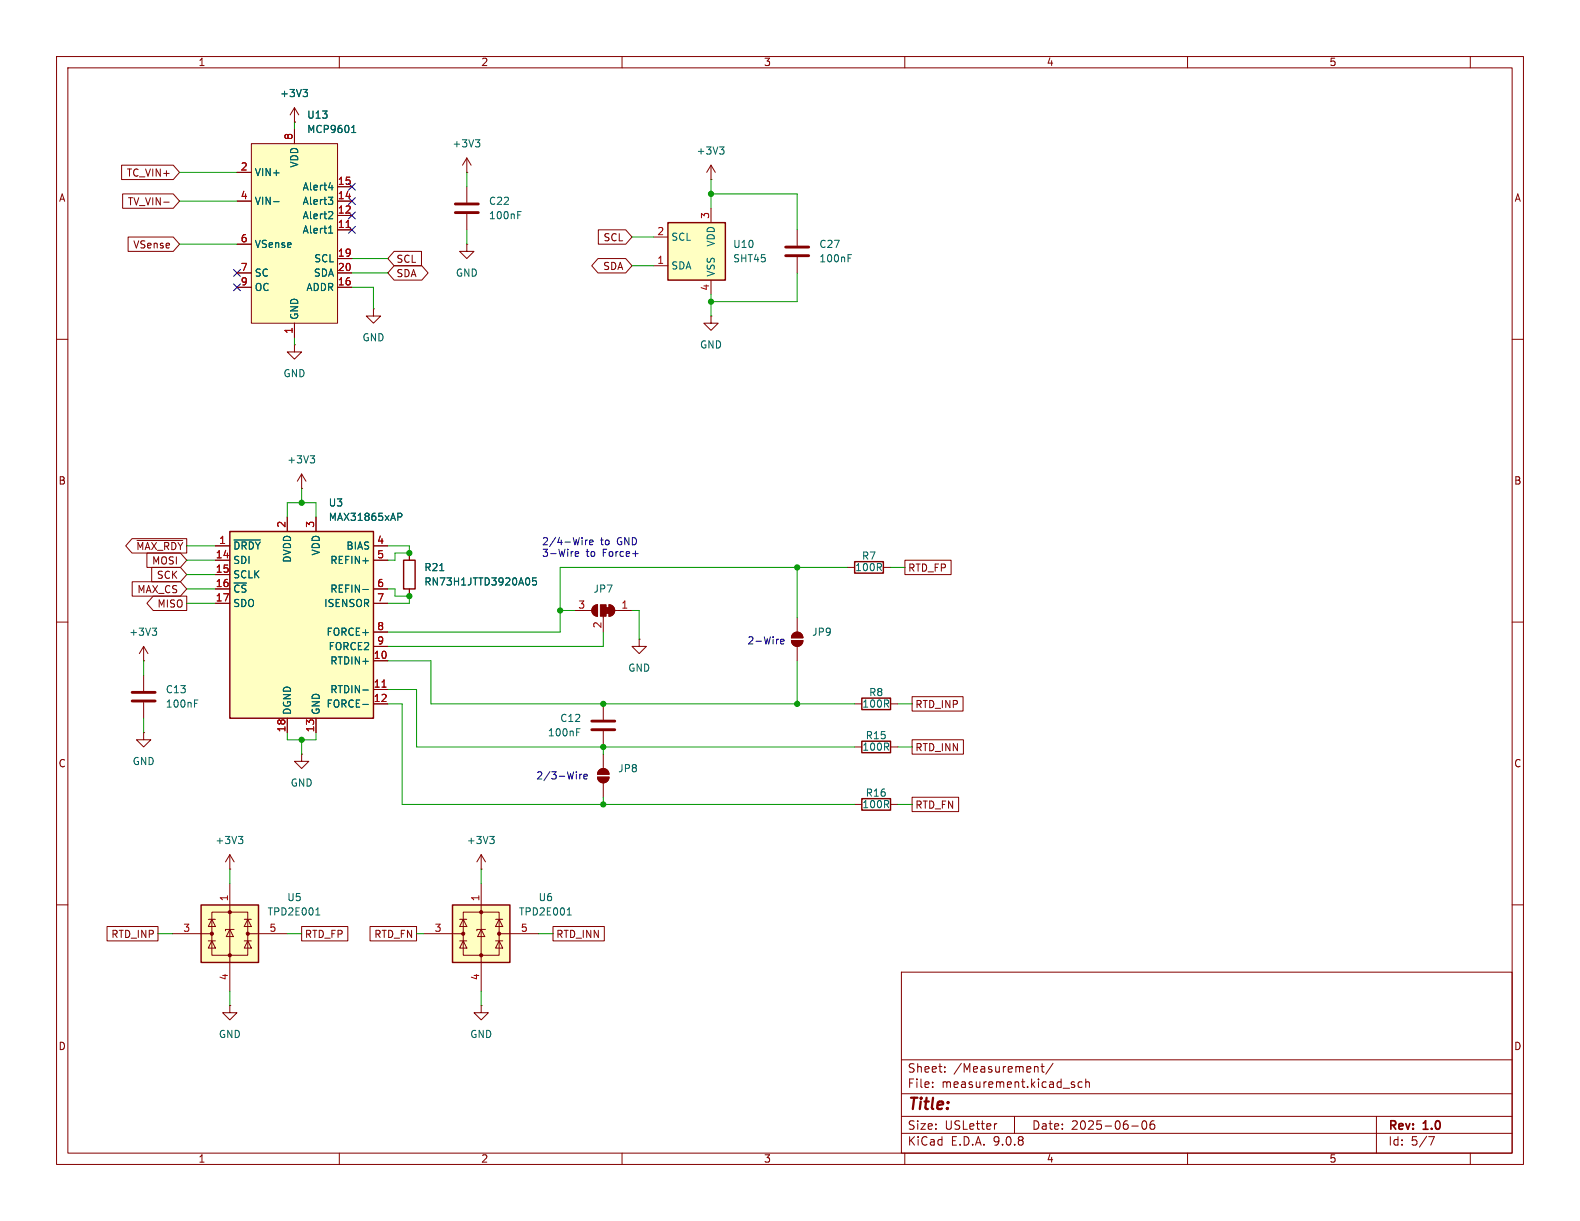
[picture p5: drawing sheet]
<svg xmlns="http://www.w3.org/2000/svg" width="279mm" height="216mm" viewBox="0 0 279 216" stroke-linecap="round" stroke-linejoin="round" font-family="sans-serif">
<g fill="none" stroke="#840000" stroke-width=".18">
<path d="M10 10h259.4v195.9h-259.4zM12 12h255.4v191.9h-255.4zM60 10v2M110 10v2M160 10v2M210 10v2M260 10v2M10 60h2M52.1 61v1.2h1.2l-1.2 1.3-1.3-1.3h1.3M52.1 61h.1M267.4 60h2M10 110h2"/>
<path d="M113 113v1.3h1.3l-1.3 1.3-1.2-1.3h1.2M113 113h.1M267.4 110h2M25.4 129.5v1.3h1.3l-1.3 1.3-1.3-1.3h1.3M25.4 129.5h.1M105.7 137.4h2a1.02 1.02 0 0 1-1 1 1.02 1.02 0 0 1-1-1zM106 136.2a1.02 1.02 0 0 1 1.1-.2 1.02 1.02 0 0 1 .6 .9h-2zM106.7 133.4v2.5M106.7 138.4v2.6M10 160h2M159.4 171.9h108v32h-108zM267.4 160h2"/>
<path d="M159.4 197.4h108M159.4 193.4h108M159.4 187.4h108M164.9 192.1v.2M164.9 191.4v.1M167.1 189.4v.2M167.1 188.7v.1M176.3 198.7l-.3 .1M179.4 197.4v3M183.1 188.6h.3l.2 .2v.8M184.1 188.6h.5M184.3 188.1v1.3l.3 .2"/>
<path d="M186.2 188l-1.3 1.9M189.6 191.8l.4 .1 .1 .2-.2 .2h-.3M189.6 191.3l.4 .1M191.4 191.4l-.5-.1-.3 .3v.4l.2 .2h.6M192 191.4l.2-.1 .4 .1v.9M192 190.8v1.5M200.1 199.1h1.2M202.1 198.3l.2-.1a.81 .81 0 0 1 .6 .6 .81 .81 0 0 1-.3 .8l-.2 .1a.81 .81 0 0 1-.3-1.4zM204.1 198.2a.59 .59 0 0 0-.7 .6v.6l.1 .2 .4 .1 .2-.2 .1-.5-.1-.2h-.5l-.2 .2M243.4 197.4v6.5M60 203.9v2M110 203.9v2"/>
<path d="M159.4 200.4h108M160 203.9v2M210 203.9v2M252.6 201h1l-.6 1.5M260 203.9v2"/>
</g>
<g fill="#840000" stroke="#840000" stroke-width=".18">
<path d="M105.7 137.4h2a1.02 1.02 0 0 1-1 1 1.02 1.02 0 0 1-1-1z"/>
<path d="M106 136.2a1.02 1.02 0 0 1 1.1-.2 1.02 1.02 0 0 1 .6 .9h-2z"/>
</g>
<path d="M35.6 160h10.1v10.2h-10.1z" fill="#ffffc2"/>
<path d="M151.1 99.3h5.1v2h-5.1zM152.4 123.4h5.1v2.1h-5.1zM152.4 131.1h5.1v2h-5.1zM152.4 141.2h5.1v2.1h-5.1zM35.6 160h10.1v10.2h-10.1z" fill="none" stroke="#840000" stroke-width=".25"/>
<g fill="none" stroke="#840000" stroke-width=".18">
<path d="M82.5 43.2v1.3h1.3l-1.3 1.2-1.2-1.2h1.2M82.5 43.2h.1M101.6 108h3M104.9 107.2l.8-.3v2.1a1.02 1.02 0 0 1-1-.7 1.02 1.02 0 0 1 .2-1.1zM106.7 109v2.8M107.7 106.9a1.02 1.02 0 0 1 1 1.1 1.02 1.02 0 0 1-1 1zM108.7 108h3.1M140 113.3h2a1.02 1.02 0 0 1-1 1 1.02 1.02 0 0 1-1-1zM140.2 112.1a1.02 1.02 0 0 1 1.2-.3 1.02 1.02 0 0 1 .6 1h-2zM141 109.2v2.6M141 114.3v2.5M149.9 100.3h1.2"/>
<path d="M156.2 100.3h1.3M53.3 133.4v1.2h1.3l-1.3 1.3-1.2-1.3h1.2M53.3 133.4h.1M151.1 124.5h1.3M151.1 132.1h1.3M157.5 124.5h1.2M157.5 132.1h1.2M40.6 156.2v19.1M151.1 142.2h1.3M157.5 142.2h1.2M30.5 165.1h7M36.8 162.6h1.3"/>
<path d="M36.8 166.4h1.3M37.5 161.3h6.3v7.6h-6.3zM37.5 162.6l.6 1.2h-1.3zM37.5 166.4l.6 1.2h-1.3zM40.6 164.3l.7 1.3h-1.3zM40.6 177.8v1.3h1.3l-1.3 1.2-1.2-1.2h1.2M40.6 177.8h.1M41.4 164.3h-1.5v.3M43.2 162.6h1.2M43.2 166.4h1.2M43.8 162.6l.6 1.2h-1.2zM43.8 166.4l.6 1.2h-1.2z"/>
<path d="M43.8 165.1h7M85.1 177.8v1.3h1.3l-1.3 1.2-1.3-1.2h1.3M85.1 177.8h.1"/>
</g>
<g fill="#840000" stroke="#840000" stroke-width=".18">
<path d="M107.2 107.4h.5v1.1h-.5z"/>
<path d="M107.7 106.9a1.02 1.02 0 0 1 1 1.1 1.02 1.02 0 0 1-1 1z"/>
<path d="M106.2 106.9h1v2.1h-1z"/>
<path d="M104.9 107.2l.8-.3v2.1a1.02 1.02 0 0 1-1-.7 1.02 1.02 0 0 1 .2-1.1z"/>
<path d="M140 113.3h2a1.02 1.02 0 0 1-1 1 1.02 1.02 0 0 1-1-1z"/>
<path d="M140.2 112.1a1.02 1.02 0 0 1 1.2-.3 1.02 1.02 0 0 1 .6 1h-2z"/>
<circle cx="37.5" cy="165.1" r=".28"/>
<circle cx="40.6" cy="161.3" r=".28"/>
<circle cx="40.6" cy="168.9" r=".28"/>
<circle cx="43.8" cy="165.1" r=".28"/>
</g>
<path d="M55.8 161.8h.8M56.1 160.7l.1-.2v1.3" fill="none" stroke="#006464" stroke-width=".18"/>
<path d="M44.4 25.4h15.3v31.8h-15.3z" fill="#ffffc2"/>
<g fill="none" stroke="#840000" stroke-width=".18">
<path d="M52.1 19.1v2.5M52.1 19.1l-.8 1.2M52.1 19.1l.7 1.2M41.9 30.5h2.5M41.9 35.6h2.5M44.4 25.4h15.3v31.8h-15.3zM52.1 21.6h.1M52.1 22.9v2.5M59.7 35.6h2.5M59.7 33h2.5M59.7 38.1h2.5M82.5 30.5h.1"/>
<path d="M82.5 27.9v2.6M82.5 33v2.8M82.5 37.8v2.8M82.5 27.9l-.7 1.3M82.5 27.9l.8 1.3M41.9 43.2h2.5M41.9 48.3h2.5M41.9 50.8h2.5M52.1 57.2v2.5M59.7 48.3h2.5M59.7 50.8h2.5M59.7 40.6h2.5"/>
<path d="M59.7 45.7h2.5"/>
</g>
<g fill="none" stroke="#006464" stroke-width=".18">
<path d="M53.6 15.8h.8l-.5 .5M54.1 16.3l.3 .2v.3l-.3 .3M48.4 35.7h1M58.1 34.9h.7l-.4 .5 .4 .1v.4l-.2 .2h-.4M58.1 33.2h.8M58.3 37.4l.4 .1 .1 .3-.7 .9h.7M58.7 32.8v.8M62.2 23.4h.7M62.3 22.5l.2-.3v1.2M84.1 24.7h.7l-.4 .5M84.6 25.2l.2 .2v.3l-.2 .3M91.6 37.4h.6"/>
<path d="M91.6 38h.4M58.1 41.2h.7M58.2 40.3l.3-.4v1.3"/>
</g>
<path d="M61.2 40.2h.7" fill="none" stroke="#a90000" stroke-width=".18"/>
<path d="M80.5 36.1h4.1M80.5 37.6h4.1" fill="none" stroke="#840000" stroke-width=".51"/>
<path d="M80 160h10.2v10.2h-10.2z" fill="#ffffc2"/>
<path d="M71.4 99.1h2v5h-2zM80 160h10.2v10.2h-10.2z" fill="none" stroke="#840000" stroke-width=".25"/>
<g fill="none" stroke="#840000" stroke-width=".18">
<path d="M66 54.6v1.3h1.3l-1.3 1.3-1.2-1.3h1.2M66 54.6h.1M53.3 86.4h.1M53.3 83.8l-.7 1.3M53.3 83.8l.8 1.3M53.3 83.8v2.6M72.4 97.8v1.3M72.4 104.1v1.3M106.7 124.5v2.8M106.7 129.3v2.8M40.6 153.7h.1M40.6 151.1l-.7 1.3"/>
<path d="M40.6 151.1l.8 1.3M40.6 151.1v2.6M85.1 153.7h.1M85.1 151.1v2.6M85.1 156.2v19.1M85.1 151.1l-.8 1.3M85.1 151.1l.8 1.3M74.9 165.1h7M81.3 162.6h1.2M81.3 166.4h1.2M81.9 161.3h6.4v7.6h-6.4zM81.9 162.6l.6 1.2h-1.2z"/>
<path d="M81.9 166.4l.6 1.2h-1.2zM85.1 164.3l.6 1.3h-1.2zM85.9 164.3h-1.6v.3M87.6 162.6h1.3M87.6 166.4h1.3M88.3 162.6l.6 1.2h-1.3zM88.3 166.4l.6 1.2h-1.3zM88.3 165.1h6.9"/>
</g>
<g fill="#840000" stroke="#840000" stroke-width=".18">
<circle cx="81.9" cy="165.1" r=".28"/>
<circle cx="85.1" cy="161.3" r=".28"/>
<circle cx="85.1" cy="168.9" r=".28"/>
<circle cx="88.3" cy="165.1" r=".28"/>
</g>
<path d="M54.9 80.6h.7l-.4 .5M55.4 81.1l.2 .2v.3l-.2 .3M77.8 100.9h.7M94.8 102.2h-.6v.6l.1-.1h.5l.1 .2-.1 .4-.2 .1-.4-.1M102 129.5h.4M102 128.8h.6M42.2 147.9h.7l-.4 .5M42.7 148.4l.2 .2v.3l-.2 .3M86.6 147.9h.8l-.4 .5M87.1 148.4l.3 .2v.3l-.3 .3M100.3 161.8h.7M100.5 160.7l.2-.2v1.3" fill="none" stroke="#006464" stroke-width=".18"/>
<path d="M104.6 127.5h4.1M104.6 129h4.1" fill="none" stroke="#840000" stroke-width=".51"/>
<path d="M40.6 94h25.4v33h-25.4z" fill="#ffffc2"/>
<path d="M40.6 94h25.4v33h-25.4z" fill="none" stroke="#840000" stroke-width=".25"/>
<g fill="none" stroke="#840000" stroke-width=".18">
<path d="M125.7 31.8h.1M125.7 29.2l-.7 1.3M125.7 29.2l.8 1.3M125.7 29.2v2.6M141 40.6v2.8M141 45.5v2.8M38.1 96.5h2.5M38.1 99.1h2.5M50.8 91.4v2.6M55.9 91.4v2.6M66 96.5h2.6M66 99.1h2.6"/>
<path d="M25.4 116.8h.1M25.4 114.3v2.5M25.4 119.4v2.8M25.4 114.3l-.8 1.3M25.4 114.3l.8 1.3M38.1 101.6h2.5M38.1 104.1h2.5M38.1 106.7h2.5M66 104.1h2.6M66 106.7h2.6M66 111.8h2.6M66 114.3h2.6"/>
<path d="M66 116.8h2.6M25.4 124.2v2.8M50.8 127v2.5M55.9 127v2.5M66 121.9h2.6M66 124.5h2.6"/>
</g>
<g fill="none" stroke="#006464" stroke-width=".18">
<path d="M127.2 26h.8l-.4 .5M127.8 26.5l.2 .2v.3l-.2 .2M150 45.6h.4M150 45h.6M41.4 95.5h4.6M70.4 90.7h.4l.3 .3-.1 .4h-.6M26.9 111.1h.8l-.4 .5M27.5 111.6l.2 .2v.3l-.2 .2M64.2 104.2h.9M34.4 124.4h.4M34.4 123.8h.6M64.2 122h.9"/>
<path d="M64.2 124.6h.9"/>
</g>
<path d="M67.6 121.5h.7" fill="none" stroke="#a90000" stroke-width=".18"/>
<path d="M138.9 43.7h4.1M138.9 45.2h4.1M23.4 122.4h4M23.4 124h4" fill="none" stroke="#840000" stroke-width=".51"/>
<path d="M118.1 39.4h10.2v10.1h-10.2z" fill="#ffffc2"/>
<path d="M118.1 39.4h10.2v10.1h-10.2z" fill="none" stroke="#840000" stroke-width=".25"/>
<g fill="none" stroke="#840000" stroke-width=".18">
<path d="M21.5 29.2h9.1l1.1 1.3-1.1 1.3h-9.1zM21.7 34.3h8.9l1.1 1.3-1.1 1.2h-8.9zM29 35.7h.9M41.9 30.5h2.5M41.9 35.6h2.5M52.1 21.6h.1M52.1 22.9v2.5M59.7 35.6h2.5M59.7 33h2.5M59.7 38.1h2.5M125.7 36.8v2.6M22.7 41.9h7.9l1.1 1.3-1.1 1.3h-7.9z"/>
<path d="M41.9 43.2h2.5M41.9 48.3h2.5M41.9 50.8h2.5M52.1 57.2v2.5M59.7 48.3h2.5M59.7 50.8h2.5M59.7 40.6h2.5M59.7 45.7h2.5M69.7 47h4.9l1.1 1.3-1.1 1.2h-4.9l-1.1-1.2zM69.7 44.4h4.8v2.6h-4.8l-1.1-1.3zM105.7 45.7h4.9l1.2 1.3-1.2 1.3h-4.9l-1.1-1.3zM105.8 40.6h4.8l1.2 1.3-1.2 1.3h-4.8z"/>
<path d="M115.6 41.9h2.5M115.6 47h2.5M125.7 55.9v1.3h1.3l-1.3 1.2-1.2-1.2h1.2M125.7 55.9h.1M125.7 49.5v2.6M23.3 95.2h9.7v2.6h-9.7l-1.1-1.3zM24.2 95.6h8.1M26 97.8h5.9l1.1 1.3-1.1 1.2h-5.9zM38.1 96.5h2.5M38.1 99.1h2.5M50.8 91.4v2.6M55.9 91.4v2.6"/>
<path d="M66 96.5h2.6M66 99.1h2.6M72.4 97.8v1.3M160 99.1h8.2v2.5h-8.2zM23.4 102.9h8.5l1.1 1.2-1.1 1.3h-8.5zM26.8 100.3h5.1l1.1 1.3-1.1 1.3h-5.1zM27.1 105.4h5.9v2.6h-5.9l-1.1-1.3zM38.1 101.6h2.5M38.1 104.1h2.5M38.1 106.7h2.5M66 104.1h2.6M66 106.7h2.6"/>
<path d="M66 111.8h2.6M66 114.3h2.6M66 116.8h2.6M72.4 104.1v1.3M50.8 127v2.5M55.9 127v2.5M66 121.9h2.6M66 124.5h2.6M161.3 123.2h9v2.5h-9zM161.3 130.8h9.1v2.6h-9.1zM161.3 141h8.2v2.5h-8.2zM18.9 163.8h9v2.6h-9z"/>
<path d="M53.3 163.8h8.2v2.6h-8.2zM65.4 163.8h8.3v2.6h-8.3zM97.8 163.8h9.1v2.6h-9.1z"/>
</g>
<g fill="none" stroke="#009600" stroke-width=".18">
<path d="M31.7 35.6h10.2M31.7 30.5h10.2M52.1 21.6v1.3M82.5 30.5v2.5M125.7 34.3h15.3v6.3M125.7 31.8v5M31.7 43.2h10.2M52.1 59.7v1.3M62.2 50.8h3.8v3.8M62.2 48.3h6.4M62.2 45.7h6.4M82.5 40.6v2.6"/>
<path d="M111.8 41.9h3.8M111.8 47h3.8M125.7 52.1v3.8M141 48.3v5h-15.3M33 96.5h5.1M33 99.1h5.1M50.8 91.4v-2.5h5.1v2.5M53.3 86.4v2.5M68.6 96.5h3.8v1.3h-2.6v1.3h-1.2M25.4 116.8v2.6M33 104.1h5.1M33 106.7h5.1"/>
<path d="M33 101.6h5.1M68.6 116.8h7.6v7.7h74.9M68.6 104.1h1.2v1.3h2.6v1.3h-3.8M99.1 108h2.5M106.7 111.8v2.5h-38.1M111.8 108h1.2v5M141 100.3v8.9M141 116.8v7.7M149.9 100.3h-50.8v11.5h-30.5M157.5 100.3h2.5M25.4 127v2.5M50.8 129.5v1.3h5.1v-1.3"/>
<path d="M53.3 130.8v2.6M68.6 124.5h2.5v17.7h80M68.6 121.9h5.1v10.2h77.4M106.7 132.1v1.3M158.7 132.1h2.6M158.7 124.5h2.6M40.6 153.7v2.5M85.1 153.7v2.5M106.7 141v1.2M158.7 142.2h2.6M27.9 165.1h2.6M40.6 175.3v2.5"/>
<path d="M50.8 165.1h2.5M73.7 165.1h1.2M85.1 175.3v2.5M95.2 165.1h2.6"/>
</g>
<path d="M61.6 32.4l1.2 1.2M61.6 37.5l1.2 1.2M61.6 35l1.2 1.2M62.8 32.4l-1.2 1.2M62.8 37.5l-1.2 1.2M62.8 35l-1.2 1.2M41.3 50.2l1.2 1.2M41.3 47.7l1.2 1.2M42.5 50.2l-1.2 1.2M42.5 47.7l-1.2 1.2M61.6 40l1.2 1.2M62.8 40l-1.2 1.2" fill="none" stroke="#000084" stroke-width=".18"/>
<path d="M101.7 98l.6-.2v-.2l-.4-.1-.2 .2 .1 .6h.5M102.9 95.1v.1M103.5 95.5v.8M103.9 95.5l-.4 .2M104.3 95.9l.6-.1-.1-.3h-.4l-.1 .2v.6h.5M111.9 97.9h1M138 113.4l.7-.1-.1-.2-.4-.1-.2 .2 .1 .6h.5M101.9 136.5v.1M102.5 136.9v.8M102.9 136.9l-.4 .2M103.2 137.3l.7-.1-.1-.2-.4-.1-.2 .2 .1 .6h.5" fill="none" stroke="#0000c2" stroke-width=".18"/>
<g fill="none" stroke="#006464" stroke-width=".18">
<path d="M53.6 15.8h.8l-.5 .5M54.1 16.3l.3 .2v.3l-.3 .3M48.4 35.7h1M58.1 34.9h.7l-.4 .5 .4 .1v.4l-.2 .2h-.4M58.1 33.2h.8M58.3 37.4l.4 .1 .1 .3-.7 .9h.7M58.7 32.8v.8M62.2 23.4h.7M62.3 22.5l.2-.3v1.2M58.1 41.2h.7M58.2 40.3l.3-.4v1.3M41.4 95.5h4.6"/>
<path d="M70.4 90.7h.4l.3 .3-.1 .4h-.6M64.2 104.2h.9M77.8 100.9h.7M94.8 102.2h-.6v.6l.1-.1h.5l.1 .2-.1 .4-.2 .1-.4-.1M64.2 122h.9M64.2 124.6h.9"/>
</g>
<path d="M61.2 40.2h.7M67.6 121.5h.7" fill="none" stroke="#a90000" stroke-width=".18"/>
<g fill="#009600" stroke="#009600" stroke-width=".18">
<circle cx="141" cy="100.3" r=".46"/>
<circle cx="141" cy="124.5" r=".46"/>
<circle cx="106.7" cy="142.2" r=".46"/>
<circle cx="53.3" cy="88.9" r=".46"/>
<circle cx="72.4" cy="105.4" r=".46"/>
<circle cx="106.7" cy="124.5" r=".46"/>
<circle cx="106.7" cy="132.1" r=".46"/>
<circle cx="72.4" cy="97.8" r=".46"/>
<circle cx="53.3" cy="130.8" r=".46"/>
<circle cx="125.7" cy="34.3" r=".46"/>
<circle cx="125.7" cy="53.3" r=".46"/>
<circle cx="99.1" cy="108" r=".46"/>
</g>
<text font-size="2.8" fill="#840000" x="160.4" y="196.8">Title:</text>
<g font-size="2.1" fill="#840000">
<text x="160.4" y="189.9">Sheet:</text>
<text x="168.6" y="189.9">/Measurement/</text>
<text x="160.4" y="192.6">File:</text>
<text x="166.5" y="192.6">measurement.kicad_sch</text>
<text x="160.4" y="202.8">KiCad</text>
<text x="160.4" y="200">Size:</text>
<text x="167.1" y="200">USLetter</text>
<text x="168.1" y="202.8">E.D.A.</text>
<text x="175.7" y="202.8">9.0.8</text>
<text x="182.4" y="200">Date:</text>
<text x="189.4" y="200">2025-06-06</text>
<text x="245.4" y="200.2">Rev:</text>
<text x="245.4" y="202.8">Id:</text>
<text x="249.5" y="202.8">5/7</text>
<text x="251.8" y="200.2">1.0</text>
</g>
<g font-size="1.8" fill="#840000">
<text x="35" y="11.9">1</text>
<text x="85" y="11.9">2</text>
<text x="135" y="11.9">3</text>
<text x="185" y="11.9">4</text>
<text x="235" y="11.9">5</text>
<text x="10.3" y="35.9">A</text>
<text x="22.3" y="31.4">TC_VIN+</text>
<text x="267.7" y="35.9">A</text>
<text x="22.5" y="36.5">TV_VIN-</text>
<text x="23.5" y="44.1">VSense</text>
<text x="70" y="46.7">SCL</text>
<text x="106.6" y="47.9">SDA</text>
<text x="106.6" y="42.9">SCL</text>
<text x="70" y="49.2">SDA</text>
<text x="10.3" y="85.9">B</text>
<text x="267.7" y="85.9">B</text>
<text x="24" y="97.5">~{MAX_RDY}</text>
<text x="26.8" y="100">MOSI</text>
<text x="160.5" y="101.3">RTD_FP</text>
<text x="24.2" y="105.1">MAX_CS</text>
<text x="27.6" y="102.6">SCK</text>
<text x="27.7" y="107.6">MISO</text>
<text x="161.8" y="125.4">RTD_INP</text>
<text x="10.3" y="135.9">C</text>
<text x="161.8" y="133">RTD_INN</text>
<text x="267.7" y="135.9">C</text>
<text x="161.8" y="143.2">RTD_FN</text>
<text x="19.6" y="166.1">RTD_INP</text>
<text x="53.8" y="166.1">RTD_FP</text>
<text x="66.1" y="166.1">RTD_FN</text>
<text x="98.3" y="166.1">RTD_INN</text>
<text x="10.3" y="185.9">D</text>
<text x="267.7" y="185.9">D</text>
<text x="35" y="205.8">1</text>
<text x="85" y="205.8">2</text>
<text x="135" y="205.8">3</text>
<text x="185" y="205.8">4</text>
<text x="235" y="205.8">5</text>
</g>
<g font-size="1.8" fill="#006464">
<text x="49.4" y="17.4">+3V3</text>
<text x="54.2" y="21.2">U13</text>
<text x="54.2" y="23.7">MCP9601</text>
<text x="52.9" y="29.7" transform="rotate(-90 52.9 29.7)">VDD</text>
<text x="79.9" y="26.3">+3V3</text>
<text x="123.1" y="27.5">+3V3</text>
<text x="45" y="31.3">VIN+</text>
<text x="53.4" y="33.9">Alert4</text>
<text x="45" y="36.4">VIN-</text>
<text x="53.4" y="36.4">Alert3</text>
<text x="53.4" y="39">Alert2</text>
<text x="53.4" y="41.5">Alert1</text>
<text x="86.4" y="39">100nF</text>
<text x="86.4" y="36.4">C22</text>
<text x="45" y="44">VSense</text>
<text x="55.5" y="46.6">SCL</text>
<text x="118.6" y="42.8">SCL</text>
<text x="118.6" y="47.9">SDA</text>
<text x="126.6" y="43.7" transform="rotate(-90 126.6 43.7)">VDD</text>
<text x="129.5" y="44">U10</text>
<text x="129.5" y="46.6">SHT45</text>
<text x="144.8" y="46.6">100nF</text>
<text x="144.8" y="44">C27</text>
<text x="45" y="49.1">SC</text>
<text x="45" y="51.7">OC</text>
<text x="54.1" y="51.7">ADDR</text>
<text x="55.4" y="49.1">SDA</text>
<text x="80.5" y="49.1">GND</text>
<text x="126.6" y="49" transform="rotate(-90 126.6 49)">VSS</text>
<text x="52.9" y="56.6" transform="rotate(-90 52.9 56.6)">GND</text>
<text x="64" y="60.6">GND</text>
<text x="123.7" y="61.8">GND</text>
<text x="50" y="66.9">GND</text>
<text x="50.7" y="82.1">+3V3</text>
<text x="58" y="89.8">U3</text>
<text x="58" y="92.3">MAX31865xAP</text>
<text x="41.1" y="97.4">~{DRDY}</text>
<text x="41.1" y="99.9">SDI</text>
<text x="51.7" y="99.6" transform="rotate(-90 51.7 99.6)">DVDD</text>
<text x="56.7" y="98.3" transform="rotate(-90 56.7 98.3)">VDD</text>
<text x="58.3" y="99.9">REFIN+</text>
<text x="61.2" y="97.4">BIAS</text>
<text x="74.9" y="101.2">R21</text>
<text x="151.1" y="101.2">100R</text>
<text x="152.3" y="99.2">R7</text>
<text x="41.1" y="102.5">SCLK</text>
<text x="41.1" y="105">~{CS}</text>
<text x="41.1" y="107.5">SDO</text>
<text x="57.2" y="107.5">ISENSOR</text>
<text x="58.3" y="105">REFIN-</text>
<text x="74.9" y="103.7">RN73H1JTTD3920A05</text>
<text x="104.9" y="105">JP7</text>
<text x="22.8" y="112.6">+3V3</text>
<text x="57.6" y="112.6">FORCE+</text>
<text x="143.5" y="112.6">JP9</text>
<text x="58" y="115.2">FORCE2</text>
<text x="58.3" y="117.7">RTDIN+</text>
<text x="111" y="119">GND</text>
<text x="29.2" y="125.3">100nF</text>
<text x="29.2" y="122.8">C13</text>
<text x="57.6" y="125.3">FORCE-</text>
<text x="58.3" y="122.8">RTDIN-</text>
<text x="152.4" y="125.3">100R</text>
<text x="153.6" y="123.3">R8</text>
<text x="51.7" y="126.5" transform="rotate(-90 51.7 126.5)">DGND</text>
<text x="56.7" y="126.5" transform="rotate(-90 56.7 126.5)">GND</text>
<text x="96.8" y="130.4">100nF</text>
<text x="99" y="127.9">C12</text>
<text x="153" y="130.9">R15</text>
<text x="23.4" y="135.5">GND</text>
<text x="109.2" y="136.8">JP8</text>
<text x="152.4" y="132.9">100R</text>
<text x="51.3" y="139.3">GND</text>
<text x="152.4" y="143.1">100R</text>
<text x="153" y="141.1">R16</text>
<text x="38" y="149.5">+3V3</text>
<text x="82.4" y="149.5">+3V3</text>
<text x="50.7" y="159.5">U5</text>
<text x="95.1" y="159.5">U6</text>
<text x="47.2" y="162.1">TPD2E001</text>
<text x="91.7" y="162.1">TPD2E001</text>
<text x="38.6" y="183.7">GND</text>
<text x="83.1" y="183.7">GND</text>
</g>
<g font-size="1.8" fill="#a90000">
<text x="51.8" y="24.8" transform="rotate(-90 51.8 24.8)">8</text>
<text x="42.5" y="30.2">2</text>
<text x="42.5" y="35.3">4</text>
<text x="59.6" y="32.8">15</text>
<text x="59.6" y="35.3">14</text>
<text x="59.6" y="37.8">12</text>
<text x="59.6" y="40.4">11</text>
<text x="116.1" y="41.7">2</text>
<text x="125.5" y="38.8" transform="rotate(-90 125.5 38.8)">3</text>
<text x="42.5" y="42.9">6</text>
<text x="59.6" y="45.5">19</text>
<text x="116.1" y="46.7">1</text>
<text x="42.5" y="48">7</text>
<text x="42.5" y="50.5">9</text>
<text x="59.6" y="48">20</text>
<text x="59.6" y="50.5">16</text>
<text x="125.5" y="51.5" transform="rotate(-90 125.5 51.5)">4</text>
<text x="51.8" y="59.1" transform="rotate(-90 51.8 59.1)">1</text>
<text x="50.5" y="93.4" transform="rotate(-90 50.5 93.4)">2</text>
<text x="55.6" y="93.4" transform="rotate(-90 55.6 93.4)">3</text>
<text x="38.1" y="98.8">14</text>
<text x="38.1" y="101.3">15</text>
<text x="38.7" y="96.3">1</text>
<text x="66.6" y="96.3">4</text>
<text x="66.6" y="98.8">5</text>
<text x="38.1" y="103.9">16</text>
<text x="38.1" y="106.4">17</text>
<text x="66.6" y="103.9">6</text>
<text x="66.6" y="106.4">7</text>
<text x="102.2" y="107.7">3</text>
<text x="109.8" y="107.7">1</text>
<text x="66.6" y="111.5">8</text>
<text x="106.4" y="111.2" transform="rotate(-90 106.4 111.2)">2</text>
<text x="66" y="116.6">10</text>
<text x="66.6" y="114">9</text>
<text x="66" y="121.7">11</text>
<text x="66" y="124.2">12</text>
<text x="50.5" y="129.6" transform="rotate(-90 50.5 129.6)">18</text>
<text x="55.6" y="129.6" transform="rotate(-90 55.6 129.6)">13</text>
<text x="40.4" y="159.5" transform="rotate(-90 40.4 159.5)">1</text>
<text x="84.8" y="159.5" transform="rotate(-90 84.8 159.5)">1</text>
<text x="32.3" y="164.8">3</text>
<text x="47.6" y="164.8">5</text>
<text x="76.8" y="164.8">3</text>
<text x="92" y="164.8">5</text>
<text x="40.4" y="173.4" transform="rotate(-90 40.4 173.4)">4</text>
<text x="84.8" y="173.4" transform="rotate(-90 84.8 173.4)">4</text>
</g>
<g font-size="1.8" fill="#0000c2">
<text x="95.8" y="96.6">2/4-Wire</text>
<text x="95.8" y="98.7">3-Wire</text>
<text x="103.6" y="98.7">to</text>
<text x="106.2" y="96.6">to</text>
<text x="106.7" y="98.7">Force+</text>
<text x="109.2" y="96.6">GND</text>
<text x="132.1" y="114.2">2-Wire</text>
<text x="94.7" y="138">2/3-Wire</text>
</g>
</svg>
